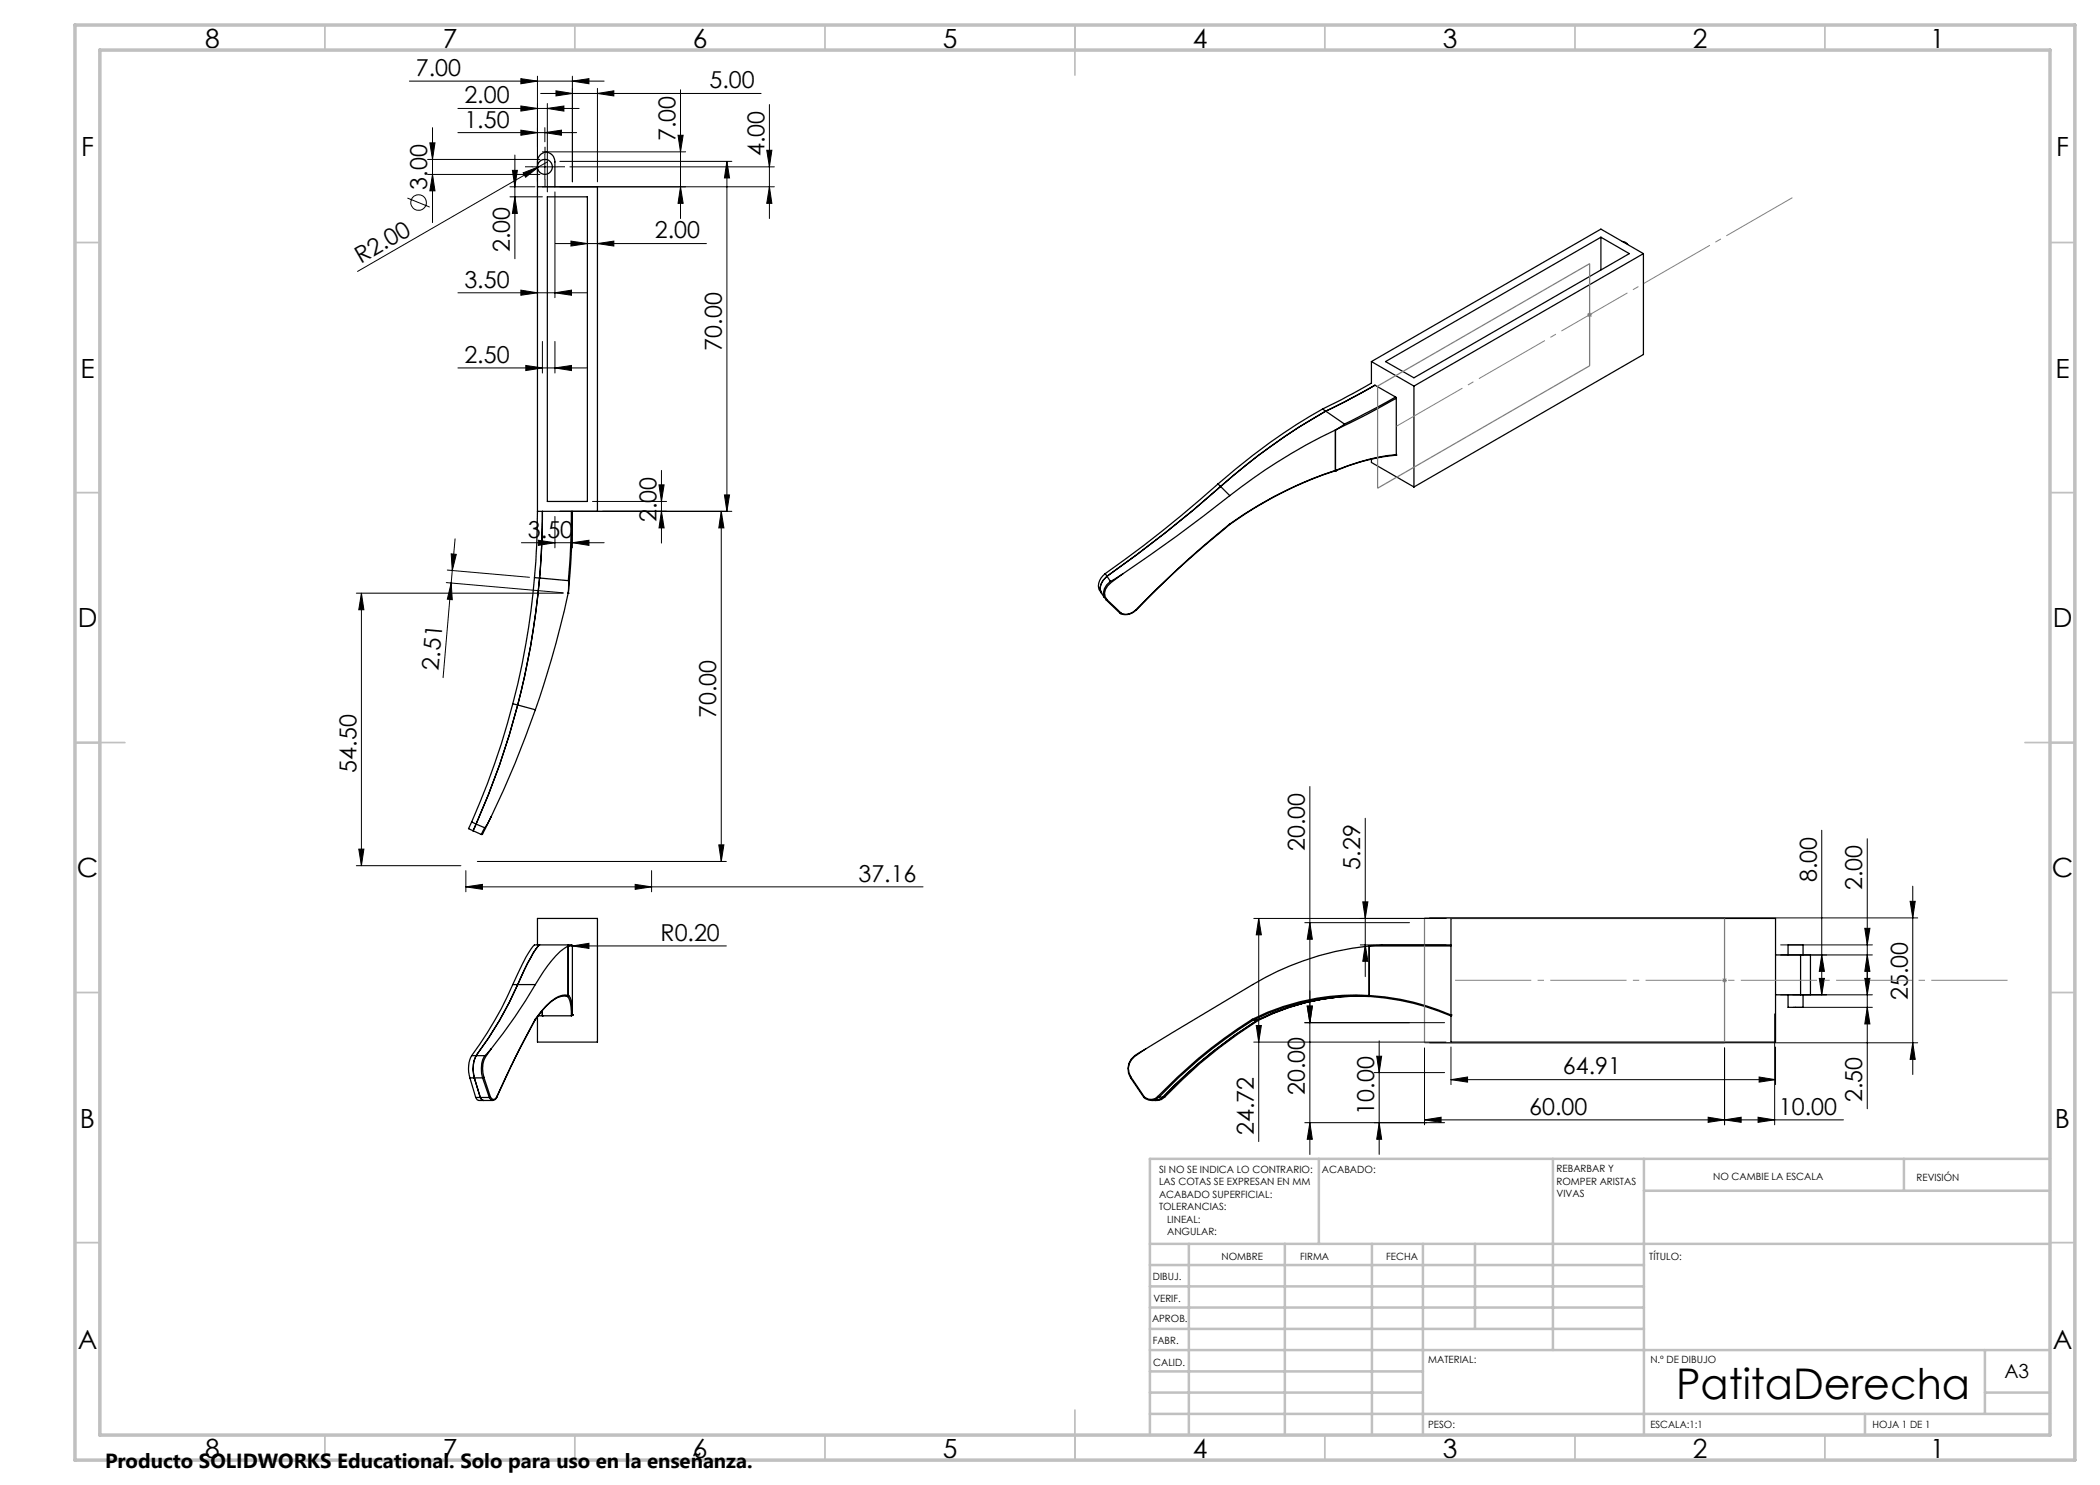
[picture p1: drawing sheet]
<svg xmlns="http://www.w3.org/2000/svg" width="420mm" height="297mm" viewBox="0 0 420 297" stroke-linecap="round" stroke-linejoin="round" font-family="sans-serif">
<g fill="none" stroke="#000" stroke-width=".25">
<path d="M107.5 37.4h12v64.9h-12M109.5 39.4h8v60.9h-8zM111 37.4v-5a1.84 1.84 0 0 0-2.1-1.9l-.7 .3-.4 .5-.3 1.1v69.9M320.2 47.4v6.6M324.4 48.3l.8 .2 .3 .4M328.7 50.7v20.2l-45.9 26.5M328.7 50.7l-45.9 26.5M328.7 50.7l-8.5-4.9-45.9 26.5M274.3 72.3v4.3l-6 3.3-3.8 1.9M274.3 72.3l8.5 4.9M277.1 72.3l43.1-24.9 5.7 3.3-43.1 24.9zM279.1 79.4l-4.1-2.4-6 3.4-3.9 1.8"/>
<path d="M279.1 79.4l-10.2 5.4M279.1 79.4l.2 .3M279.3 79.7l-6 3.2-6.1 3.1M279.3 79.7v11.2M282.8 77.2v20.2M243.6 96.8a247.7 247.7 0 0 1-22.5 17.9M243.6 96.8l.5 .5M244.1 97.3a255.7 255.7 0 0 1-22.7 17.9M244.1 97.3l1.9 1.8M246 99.1a332.7 332.7 0 0 1-21.5 15.7M264.5 81.8a120.3 120.3 0 0 0-20.9 15M264.5 81.8l.6 .4"/>
<path d="M265.1 82.2a125.1 125.1 0 0 0-21 15.1M265.1 82.2l3.8 2.6M267 94.2a76.7 76.7 0 0 0-21.1 10.7M267 94.2h.1M267.1 94.2h.1M267.1 86a112.8 112.8 0 0 0-21.1 13.1M267.1 94.1a78.5 78.5 0 0 0-21.2 10.7M267.1 94.1h.1M267.1 94.1l-.1 .1M267.1 94.1v.1M267.2 86l-.1 8.1M268.9 84.8l-1.7 1.2"/>
<path d="M274.3 91.8v.7l8.5 4.9M279.1 91a41.2 41.2 0 0 0-12 3.2M279.2 90.9a41.3 41.3 0 0 0-12.1 3.2M279.2 90.9l-.2 .1M279.2 91h.1M279.2 90.9h.1M279.2 90.9v.1M279.3 90.9l-.1 .1M106.9 115.5a146.3 146.3 0 0 1-4.3 25.3M106.9 115.5l1 .1M107.5 102.3a139 139 0 0 1-.6 13.2M107.9 115.6a152.2 152.2 0 0 1-4.4 25.4"/>
<path d="M107.9 115.6l5.8 .5M108.5 102.3l-.2 6.7-.4 6.6M113.6 118.6h.1M113.6 118.6a196.8 196.8 0 0 1-6.5 23.4M113.7 116.1v2.5M113.7 118.6h-.1M114.3 102.3a151.1 151.1 0 0 1-.6 13.8M114.5 102.3a171.9 171.9 0 0 1-.8 16.3M219.9 118l.9 1.5M221.1 114.7a2.83 2.83 0 0 0-1.2 3.3M221.1 114.7l.3 .5M221.4 115.2a2.72 2.72 0 0 0-1.1 3.4"/>
<path d="M221.4 115.2a2.79 2.79 0 0 0-1.2 3.3M221.4 115.2l.7 1.1M222.1 116.3a2.82 2.82 0 0 0-1.3 3.1l.5 .6M224.5 114.8a9.6 9.6 0 0 0-3.4 3.1l-.2 .7 .2 .8 .4 .6M224.5 114.8l-2.4 1.5M245.9 104.8l-2.7 2.3a195.2 195.2 0 0 0-16.1 14.9M245.9 104.8v.1M245.9 104.9a191 191 0 0 0-18.7 17.2M221.3 120h.2M221.3 120l2.7 2.7h.3M221.5 120l2.8 2.7M227.1 122a2.57 2.57 0 0 1-2.8 .7"/>
<path d="M227.1 122l.1 .1M227.2 122.1a2.91 2.91 0 0 1-3.1 .6M102.6 140.8a154.4 154.4 0 0 1-8.3 23.6M102.6 140.8l.9 .2M103.5 141a150.7 150.7 0 0 1-8.3 23.8M103.5 141l3.6 1M107.1 142a195.6 195.6 0 0 1-8.9 21.4M94.3 164.4l-.6 1.3 .9 .5M94.3 164.4l.9 .4M94.6 166.2l1.7 .7M95.2 164.8l-.6 1.4M95.2 164.8l1.7 .8"/>
<path d="M96.9 165.6l-.6 1.3M98.2 163.4l-1.7 3.5h-.2M98.2 163.4l-1.3 2.2M102.6 196.9a74.1 74.1 0 0 1-8.3 14.2M102.6 196.9h4.5M107.1 196.9a106.8 106.8 0 0 1-8.9 12.9M107.5 189v-5.3h12v24.7h-12v-5M107.9 189a29.7 29.7 0 0 0-4.4 7.9 70.4 70.4 0 0 1-8.3 14.2l-.5 1.8v2l1.4 4.6 .2 .4 .4 .2M111 199.8a16.3 16.3 0 0 0-5.4 6.9l-3.3 6.4-2.9 6.3M113.5 199.3a3.5 3.5 0 0 0-2.6 .5M113.5 199.3a5.6 5.6 0 0 1 .8 3.9M113.6 189.2a16.7 16.7 0 0 0-5.7 6.3l-.8 1.4"/>
<path d="M113.6 199.1a3.7 3.7 0 0 0-3.5 1.2l-2 2.2-1.1 1.4M113.6 199.1l-.1 .2M113.6 189.2h.1M113.6 199.1h.1M113.6 199.1a2.41 2.41 0 0 1 .8 2.1l.1 1.8M113.6 189.2v9.9M113.7 189h-6.8l-1.7 2.4-2.6 5.5M113.7 189v.2M113.7 189h.7l.1 .2M113.7 189.2h.8M114.5 189.2v13.8M266.9 199.5a43.9 43.9 0 0 0-15.2 4.5"/>
<path d="M271.1 199.2h.8M271.6 199.2a45.6 45.6 0 0 0-20.1 4.8M273.8 199.1a45.7 45.7 0 0 0-23.4 4.8M273.8 199.1l.1 .2M273.8 189.2a57.1 57.1 0 0 0-23.3 7.7l-21.4 12.9M273.8 199.1h.1M273.8 189.2h.1M273.8 189.2v9.9M273.9 199.3a46.4 46.4 0 0 0-23.3 4.7M273.9 199.3a49.5 49.5 0 0 1 16.2 3.9M273.9 199.1a47.7 47.7 0 0 1 16.3 3.9M273.9 199.3a44.2 44.2 0 0 0-22.4 4.7"/>
<path d="M273.9 189.2h16.3M290.2 189h-14.2l-2.1 .2M290.2 183.7h64.9v24.7h-64.9zM355.1 199h5M355.1 191h5M357.6 199v2.5h3v-2.5M357.6 191v-2h3v2M360.1 191h2v8h-2M360.1 191v8M94 215.6h2.5M94 215.6l1.1 3.9M94.3 211.1a5.9 5.9 0 0 0-.3 4.5"/>
<path d="M94.3 211.1h2.6M95.1 219.5l.3 .5 .3 .1h2.8M95.1 219.5h2.7M96.5 215.6l1.4 3.9M96.8 215.4l-.3 .2M96.8 215.4l1.3 4M96.9 211.1a5.4 5.4 0 0 0-.4 4.5M97.8 219.5l.5 .5 .2 .1M98.1 219.4l-.3 .1M98.2 209.8a5.5 5.5 0 0 0-1.4 5.6M98.2 209.8l-1.3 1.3M99.4 219.4l-.1 .1a.96 .96 0 0 1-.8 .6"/>
<path d="M99.4 219.3l-.3 .4-.3 .2-.3-.1-.4-.4M99.4 219.3v.1M107 203.9l-4.1 7.9-3.5 7.5M107 203.9v.1M107.6 203.2h.9M108.4 202.1l.1 1.1M108.5 203.2h.1M108.5 203.2h5.8M114.5 203h.1M114.5 203l-.2 .2M226.1 215.6l2.7 3.9M226.2 215.4l-.1 .2"/>
<path d="M226.2 215.4l2.6 4M226.9 211.1a3.3 3.3 0 0 0-.8 4.5M228.8 219.4v.1M229.1 209.8l-.6 .4a4.2 4.2 0 0 0-2.8 3.5l.1 .9 .4 .8M229.1 209.8l-2.1 1.3M231.6 219.3a1.89 1.89 0 0 1-2.8 .1M231.6 219.3l.2 .1M231.8 219.4a2.1 2.1 0 0 1-3 .1M231.8 219.4h1.1M232.9 219.4a3.4 3.4 0 0 1-2.6 .7M250.4 203.9l.2 .1M250.4 203.9a97.5 97.5 0 0 0-18.8 15.4"/>
<path d="M250.6 204a96 96 0 0 0-18.8 15.4M250.6 204h1.1M251.5 204a101.6 101.6 0 0 0-19.2 15.6l-.7 .4-.6 .1M251.7 204a99.2 99.2 0 0 0-18.8 15.4M290.1 203.2h.1M290.2 203l-.1 .2M290.2 203h.1M290.2 203v.2"/>
<circle cx="109" cy="33.4" r="1.51"/>
</g>
<g fill="none" stroke="#000" stroke-width=".2">
<path d="M81.9 16.2h38.9M104.2 15.7l3.3 .5-3.3 .6zM107.5 15.2v21.2M108.1 18.7h44.1M111.2 18.2l3.3 .5-3.3 .5zM114.5 16.2l3.3-.5v1.1zM114.5 15.2v21.2M119.5 18.7l3.3-.5v1zM119.5 17.7v18.7M136.1 18v25.7M81.5 39.6l4.4 1.8M85.5 31.9h22.5"/>
<path d="M85.5 34.9h22.5M86 28.6h1l-.5 3.3zM86.5 34.9l.5 3.3h-1zM86.5 25.5v19M91.6 26.5h23.7M91.6 21.7h24.2M102 37.4h5M102 39.4h6.5M102.5 34.1h1l-.5 3.3zM103 39.4l.5 3.3h-1zM103 31v20.7M104.2 26l3.3 .5-3.3 .6z"/>
<path d="M104.2 21.2l3.3 .5-3.3 .5zM104.6 34.6l3.1-1.2-2.6 2.1zM106.5 33.4h5M107.5 38.4v21.1M107.7 33.4l-36.2 20.9M108.5 37.4h46.4M108.5 30.4h28.6M109 30.9v5M109 26.5l3.3-.5v1.1zM109 25.5v2.9M109.5 32.4l-1.8 1M109.5 21.7l3.3-.5v1z"/>
<path d="M109.5 20.7v17.7M111 38.4v21.1M112 32.3h34.4M114 33.4h40.9M135.6 27.1h1l-.5 3.3zM136.1 37.4l.5 3.3h-1zM145.4 32.3v70M145.4 32.3l.5 3.3h-1zM153.4 30.1h1l-.5 3.3zM153.9 37.4l.5 3.3h-1zM153.9 20.9v22.8M91.6 58.6h25.7"/>
<path d="M104.2 58l3.3 .6-3.3 .5zM111 58.6l3.3-.6v1.1zM111.1 48.7h30.2M114.2 48.2l3.3 .5-3.3 .5zM119.5 48.7l3.3-.5v1zM91.6 73.6h25.7M105.2 73.1l3.3 .5-3.3 .5zM108.5 68.3v6.3M111 73.6l3.3-.5v1zM111 68.3v6.3M131.8 97h1l-.5 3.3zM132.3 94.1v14.5"/>
<path d="M144.9 99h1l-.5 3.3zM71.3 118.6h41.3M72.3 118.6v54.5M72.3 118.6l.5 3.4h-1zM89.3 116.5l23.3 2.1M89.5 114l16.4 1.5M90.2 116.6l.3 3.3-1-.1zM90.2 110.8l1.1 .1-.8 3.2zM90.5 114.1l-1.9 21.4M91 107.8l-.5 6.3M104.3 108.5h16.5M107.7 108.1l3.3 .4-3.3 .6z"/>
<path d="M111 103.3v6.3M112 102.3h34.4M114.5 108.5l3.3-.4v1zM114.5 103.3v6.3M118.5 100.3h14.8M132.3 102.3l.5 3.3h-1zM144.3 102.3l.5 3.3h-1zM144.3 102.3v70M262 157.3v73.6M71.3 173.1h20.9M71.8 169.8h1l-.5 3.3zM93.2 177.4l3.3-.5v1z"/>
<path d="M93.2 174.1v4.3M93.2 177.4h91.4M95.5 172.3h49.8M127 176.9l3.3 .5-3.3 .5zM130.3 174.1v4.3M143.8 169h1l-.5 3.3zM273 163.7v31.6M364.3 166v33M373.5 167.7v54.1M382.6 177.2v37.7M114.3 189.2h31M114.5 189.2l3.3-.5v1z"/>
<path d="M250.8 183.7h38.4M251.7 183.7l.6 3.3h-1.1zM251.7 183.7v44.6M260.9 184.5h21M262 184.5l.5 3.4h-1.1zM272.1 189h17.1M272.6 180.4h1l-.6 3.3zM273 189l.6 3.3h-1zM285.9 183.6h97.6M356.1 199h18.4M356.1 189h18.4M363.9 195.7h1l-.6 3.3z"/>
<path d="M364.3 191l.6 3.3h-1zM373 195.7h1l-.5 3.3zM373 185.7h1l-.5 3.3zM373.5 191l.5 3.3h-1zM374.5 191h-18.4M382 180.3h1l-.4 3.3zM250.8 208.4h38.4M251.2 205.1h1.1l-.6 3.3zM261.4 201.2h1.1l-.5 3.3zM274.8 214.5h14.1M275.3 211.2h1l-.5 3.3zM275.8 208.2v22.7"/>
<path d="M284.9 209.6v15.4M285.9 208.6h97.6M288.9 204.5h-28M290.2 215.9l3.3-.5v1zM290.2 209.4v7.5M290.2 215.9h64.9M344.9 209.6v15.4M351.8 215.4l3.3 .5-3.3 .5zM354.9 202.8v22.2M355.1 209.4v7.5M358.6 201.5h15.9M373.5 201.5l.5 3.3h-1z"/>
<path d="M382.6 208.6l.4 3.3h-1zM260.9 224.5h28M262 224.5l.5 3.4h-1.1zM275.8 224.5l.5 3.4h-1zM284.9 224l3.3-.6v1.1zM284.9 224h83.8M341.6 223.4l3.3 .6-3.3 .5zM344.9 224l3.3-.6v1.1zM351.6 223.4l3.3 .6-3.3 .5z"/>
<circle cx="83.7" cy="40.5" r="1.56"/>
</g>
<path d="M317.4 63h1M317.6 62.6l.7 .7M317.9 62.4v1.1M318.3 62.6l-.7 .7M344.4 196.1h1M344.6 195.7l.7 .7M344.9 195.6v1M345.3 195.7l-.7 .7" fill="none" stroke="#808080" stroke-width=".2"/>
<path d="M106.5 33.4h-1.5M109 30.9v-1.5M109 35.9v1.5M111.5 33.4h1.5" fill="none" stroke="#000" stroke-width=".2" stroke-dasharray="15.2 1.3 1.3 1.3" stroke-linecap="butt"/>
<path d="M275.5 77.2l42.4-24.5v20.5l-42.4 24.4zM284.9 183.6h60v25h-60z" fill="none" stroke="#808080" stroke-width=".25"/>
<path d="M290.2 196.1h112.1" fill="none" stroke="#808080" stroke-width=".2" stroke-dasharray="15.2 1.3 1.3 1.3" stroke-dashoffset="-.8" stroke-linecap="butt"/>
<path d="M279.3 85.3l79.2-45.8" fill="none" stroke="#808080" stroke-width=".2" stroke-dasharray="15.2 1.3 1.3 1.3" stroke-linecap="butt"/>
<g fill="none" stroke="#c0c0c0" stroke-width=".35">
<path d="M65 5v5M115 5v5M165 5v5M215 5v10M265 5v5M315 5v5M365 5v5M15 48.5h5M410 48.5h5M15 98.5h5M410 98.5h5M15 148.5h10"/>
<path d="M405 148.5h10M15 198.5h5M410 198.5h5M15 248.5h5M410 248.5h5M65 287v5M115 287v5M165 287v5M215 282v10M265 287v5M315 287v5M365 287v5"/>
</g>
<g fill="none" stroke="#c0c0c0" stroke-width=".5">
<path d="M263.8 231.8v17M310.6 231.8v38.2M328.8 231.8v55.2M328.8 238.2h81.2M380.8 231.8v6.4M410 231.8h-180v55.2M230 248.8h180M230 257.3h98.8M230 253h98.8M237.8 248.8v38.2M257 248.8v38.2M274.4 248.8v38.2"/>
<path d="M284.6 248.8v38.2M295 248.8v17M230 265.8h98.8M230 261.5h98.8M230 278.5h54.6M230 274.3h54.6M230 270h180M397 278.5h13M397 270v12.8M230 282.8h180M373 282.8v4.2"/>
</g>
<path d="M15 5h400v287h-400zM20 10h390v277h-390z" fill="none" stroke="#c0c0c0" stroke-width=".7"/>
<g fill="#000">
<path d="M104.6 34.6l3.1-1.2-2.6 2.1zM114.5 189.2l3.3-.5v1z"/>
<path d="M136.1 37.4l.5 3.3h-1zM135.6 27.1h1l-.5 3.3zM262 224.5l.5 3.4h-1.1zM261.4 201.2h1.1l-.5 3.3zM373.5 191l.5 3.3h-1zM373 185.7h1l-.5 3.3zM251.2 205.1h1.1l-.6 3.3zM251.7 183.7l.6 3.3h-1.1zM273 189l.6 3.3h-1zM272.6 180.4h1l-.6 3.3z"/>
<path d="M105.2 73.1l3.3 .5-3.3 .5zM111 73.6l3.3-.5v1zM104.2 58l3.3 .6-3.3 .5zM111 58.6l3.3-.6v1.1zM111.2 18.2l3.3 .5-3.3 .5zM119.5 18.7l3.3-.5v1zM114.2 48.2l3.3 .5-3.3 .5zM119.5 48.7l3.3-.5v1zM284.9 224l3.3-.6v1.1zM341.6 223.4l3.3 .6-3.3 .5z"/>
<path d="M90.2 116.6l.3 3.3-1-.1zM90.2 110.8l1.1 .1-.8 3.2z"/>
<path d="M114.5 108.5l3.3-.4v1zM107.7 108.1l3.3 .4-3.3 .6zM127 176.9l3.3 .5-3.3 .5zM93.2 177.4l3.3-.5v1zM109 26.5l3.3-.5v1.1zM104.2 26l3.3 .5-3.3 .6zM114.5 16.2l3.3-.5v1.1zM104.2 15.7l3.3 .5-3.3 .6zM109.5 21.7l3.3-.5v1zM104.2 21.2l3.3 .5-3.3 .5zM351.6 223.4l3.3 .6-3.3 .5zM344.9 224l3.3-.6v1.1z"/>
<path d="M144.3 102.3l.5 3.3h-1zM143.8 169h1l-.5 3.3zM145.4 32.3l.5 3.3h-1zM144.9 99h1l-.5 3.3zM72.3 118.6l.5 3.4h-1zM71.8 169.8h1l-.5 3.3zM86 28.6h1l-.5 3.3zM86.5 34.9l.5 3.3h-1zM153.4 30.1h1l-.5 3.3zM153.9 37.4l.5 3.3h-1zM102.5 34.1h1l-.5 3.3zM103 39.4l.5 3.3h-1zM131.8 97h1l-.5 3.3zM132.3 102.3l.5 3.3h-1zM262 184.5l.5 3.4h-1.1zM261.4 201.2h1.1l-.5 3.3zM275.3 211.2h1l-.5 3.3zM275.8 224.5l.5 3.4h-1zM364.3 191l.6 3.3h-1zM363.9 195.7h1l-.6 3.3zM373 195.7h1l-.5 3.3zM373.5 201.5l.5 3.3h-1zM382 180.3h1l-.4 3.3zM382.6 208.6l.4 3.3h-1z"/>
<path d="M351.8 215.4l3.3 .5-3.3 .5zM290.2 215.9l3.3-.5v1z"/>
</g>
<text font-size="8.5" x="335.2" y="279.7">PatitaDerecha</text>
<g font-size="5.3">
<text x="41" y="9.5">8</text>
<text x="88.5" y="9.5">7</text>
<text x="138.5" y="9.5">6</text>
<text x="188.5" y="9.5">5</text>
<text x="238.5" y="9.5">4</text>
<text x="288.5" y="9.5">3</text>
<text x="338.5" y="9.5">2</text>
<text x="386" y="9.5">1</text>
<text x="16.2" y="31.3">F</text>
<text x="411.2" y="31.3">F</text>
<text x="16.1" y="75.5">E</text>
<text x="411.1" y="75.5">E</text>
<text x="15.5" y="125.5">D</text>
<text x="410.5" y="125.5">D</text>
<text x="15.4" y="175.5">C</text>
<text x="410.4" y="175.5">C</text>
<text x="16" y="225.5">B</text>
<text x="411" y="225.5">B</text>
<text x="15.5" y="269.8">A</text>
<text x="410.5" y="269.8">A</text>
<text x="41" y="291.5">8</text>
<text x="88.5" y="291.5">7</text>
<text x="138.5" y="291.5">6</text>
<text x="188.5" y="291.5">5</text>
<text x="238.5" y="291.5">4</text>
<text x="288.5" y="291.5">3</text>
<text x="338.5" y="291.5">2</text>
<text x="386" y="291.5">1</text>
</g>
<g font-size="4.7">
<text x="83.2" y="15.2">7.00</text>
<text x="141.9" y="17.7">5.00</text>
<text x="92.9" y="20.7">2.00</text>
<text x="92.9" y="25.5">1.50</text>
<text x="135.1" y="28.3" transform="rotate(-90 135.1 28.3)">7.00</text>
<text x="152.9" y="31.3" transform="rotate(-90 152.9 31.3)">4.00</text>
<text x="85.4" y="37.9" transform="rotate(-90 85.4 37.9)">3.00</text>
<text x="131" y="47.7">2.00</text>
<text x="72.2" y="52.8" transform="rotate(-30 72.2 52.8)">R2.00</text>
<text x="102" y="50.4" transform="rotate(-90 102 50.4)">2.00</text>
<text x="92.9" y="57.5">3.50</text>
<text x="144.4" y="70.1" transform="rotate(-90 144.4 70.1)">70.00</text>
<text x="92.9" y="72.6">2.50</text>
<text x="105.6" y="107.5">3.50</text>
<text x="131.3" y="104.4" transform="rotate(-90 131.3 104.4)">2.00</text>
<text x="87.7" y="134.1" transform="rotate(-85 87.7 134.1)">2.51</text>
<text x="143.3" y="143.6" transform="rotate(-90 143.3 143.6)">70.00</text>
<text x="71.3" y="154.5" transform="rotate(-90 71.3 154.5)">54.50</text>
<text x="261" y="170.2" transform="rotate(-90 261 170.2)">20.00</text>
<text x="272.1" y="174" transform="rotate(-90 272.1 174)">5.29</text>
<text x="171.7" y="176.3">37.16</text>
<text x="363.4" y="176.4" transform="rotate(-90 363.4 176.4)">8.00</text>
<text x="372.5" y="178.1" transform="rotate(-90 372.5 178.1)">2.00</text>
<text x="132.1" y="188.2">R0.20</text>
<text x="381.5" y="200" transform="rotate(-90 381.5 200)">25.00</text>
<text x="312.6" y="214.9">64.91</text>
<text x="261" y="219" transform="rotate(-90 261 219)">20.00</text>
<text x="372.5" y="220.4" transform="rotate(-90 372.5 220.4)">2.50</text>
<text x="250.8" y="227" transform="rotate(-90 250.8 227)">24.72</text>
<text x="274.8" y="222.9" transform="rotate(-90 274.8 222.9)">10.00</text>
<text x="305.8" y="222.9">60.00</text>
<text x="355.8" y="222.9">10.00</text>
</g>
<text font-size="4.1" x="21" y="293.7">Producto SOLIDWORKS Educational. Solo para uso en la enseñanza.</text>
<text font-size="3.9" x="400.9" y="275.5">A3</text>
<g font-size="2">
<text x="231.8" y="234.6">SI NO SE INDICA LO CONTRARIO:</text>
<text x="231.8" y="237.1">LAS COTAS SE EXPRESAN EN MM</text>
<text x="231.8" y="239.6">ACABADO SUPERFICIAL:</text>
<text x="264.4" y="234.6">ACABADO:</text>
<text x="311.3" y="234.5">REBARBAR Y</text>
<text x="311.3" y="237">ROMPER ARISTAS</text>
<text x="311.3" y="239.5">VIVAS</text>
<text x="342.6" y="236">NO CAMBIE LA ESCALA</text>
<text x="383.3" y="236.2">REVISIÓN</text>
<text x="231.8" y="242.1">TOLERANCIAS:</text>
<text x="233.4" y="244.6">LINEAL:</text>
<text x="233.4" y="247.1">ANGULAR:</text>
<text x="244.3" y="252">NOMBRE</text>
<text x="260" y="251.9">FIRMA</text>
<text x="277.2" y="251.9">FECHA</text>
<text x="329.9" y="251.9">TÍTULO:</text>
<text x="230.6" y="256.1">DIBUJ.</text>
<text x="230.7" y="260.3">VERIF.</text>
<text x="230.4" y="264.4">APROB.</text>
<text x="230.5" y="268.8">FABR.</text>
<text x="230.7" y="273.1">CALID.</text>
<text x="285.6" y="272.5">MATERIAL:</text>
<text x="330.1" y="272.5">N.º DE DIBUJO</text>
<text x="285.6" y="285.5">PESO:</text>
<text x="330.1" y="285.6">ESCALA:1:1</text>
<text x="374.5" y="285.6">HOJA 1 DE 1</text>
</g>
</svg>
